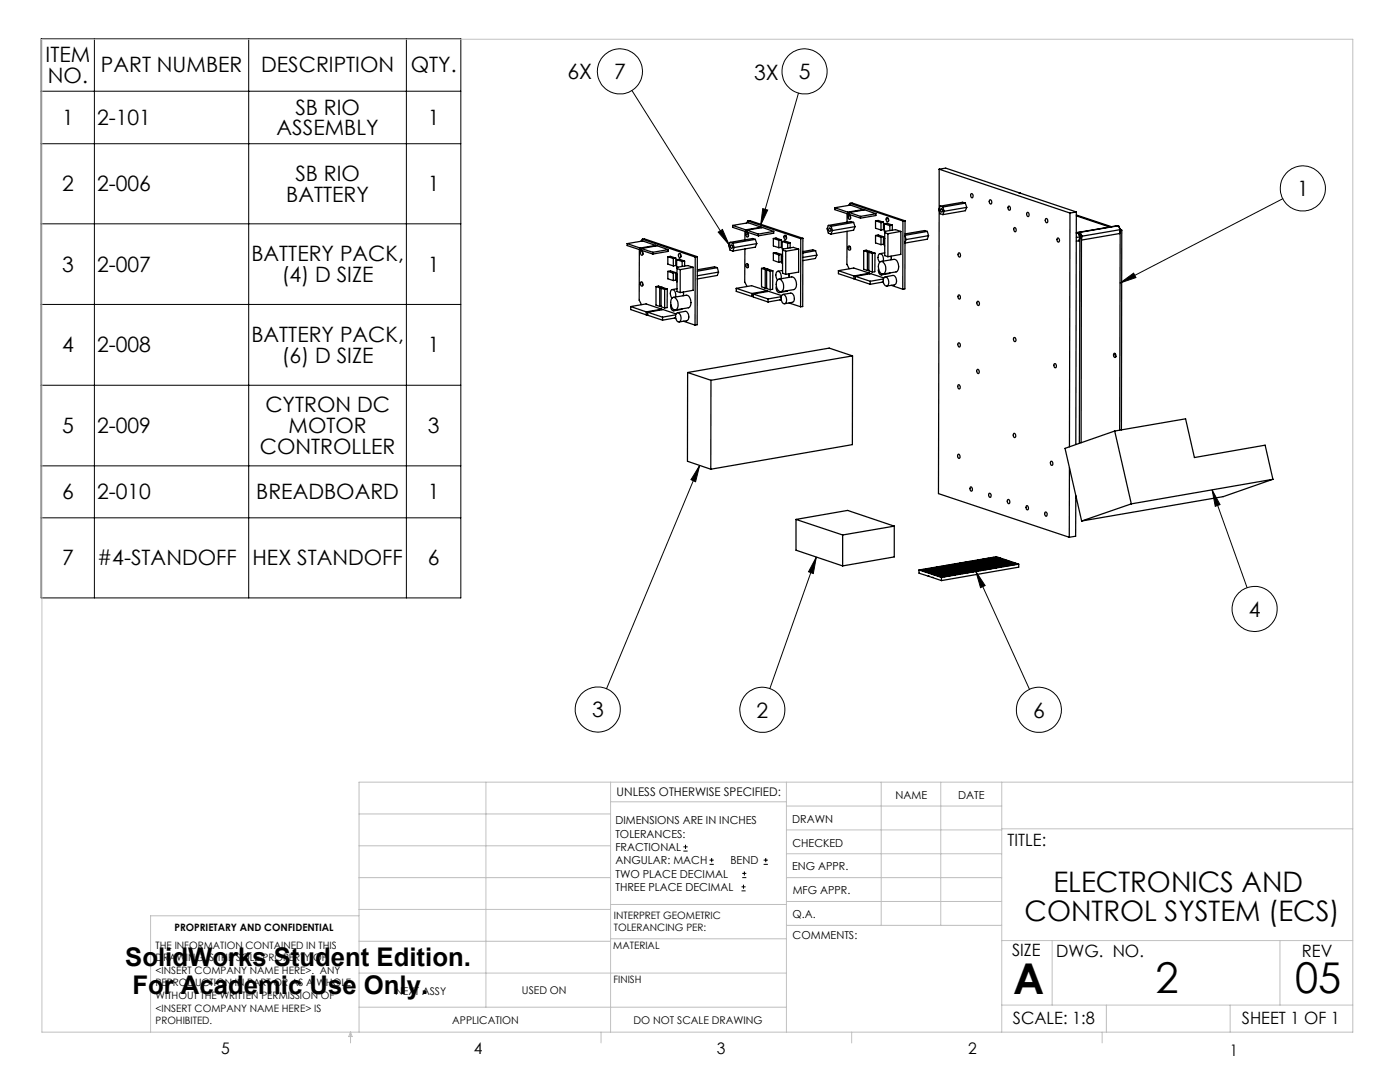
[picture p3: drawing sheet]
<svg xmlns="http://www.w3.org/2000/svg" width="279mm" height="216mm" viewBox="0 0 279 216" stroke-linecap="round" stroke-linejoin="round" font-family="sans-serif">
<g fill="none" stroke="#000" stroke-width=".2">
<path d="M8.2 7.7h83.8v111.6h-83.8zM8.2 18.2h83.8M18.8 7.7v111.6M49.6 7.7v111.6M81.1 7.7v111.6M126.1 18.1l19.4 30.8M159.3 18.6l-7.5 26.3M8.2 28.7h83.8M256 39.7l-32.5 16.8M8.2 44.7h83.8M143.3 46.3l.9-.5 1.3 3.1zM152.2 41.6l1 .3-1.4 3z"/>
<path d="M223.5 56.5l2.7-2 .5 .9zM8.2 60.7h83.8M8.2 76.9h83.8M8.2 93h83.8M139.6 92.9l-.8 3.2-.9-.4zM139.6 92.9l-18.6 44.5M241.9 97.8l1.6 2.9-1 .3zM241.9 97.8l7 19.5M8.2 103.3h83.8M162.9 111.2l-.6 3.2-.9-.3zM162.9 111.2l-9.3 26.2M194.8 114.1l1.8 2.7-.9 .5z"/>
<path d="M194.8 114.1l10.7 23.4M136.4 169.8h.8M136.4 169h.8M136.8 168.6v.8M141.6 172.5h.9M141.6 171.6h.9M142 171.2v.8M148 177.8h.8M148 177h.8M148.1 175.1h.8M148.1 174.3h.8M148.4 176.5v.8"/>
<path d="M148.6 173.9v.8M152.4 172.5h.8M152.4 171.6h.8M152.8 171.2v.8"/>
<circle cx="123.7" cy="14.2" r="4.5"/>
<circle cx="160.6" cy="14.2" r="4.5"/>
<circle cx="260" cy="37.6" r="4.5"/>
<circle cx="250.4" cy="121.5" r="4.5"/>
<circle cx="119.3" cy="141.6" r="4.5"/>
<circle cx="152.1" cy="141.6" r="4.5"/>
<circle cx="207.3" cy="141.6" r="4.5"/>
</g>
<g fill="none" stroke="#c0c0c0" stroke-width=".2">
<path d="M8.4 7.8h261.6v198.2h-261.6zM97 156.1v44.9M121.8 156.1v49.9M121.8 160h35.2M157 156.1v49.9M175.9 156.1v28.5M187.7 156.1v28.5M199.9 156.1v49.9M270 156.1h-198.4v49.9M71.6 175.1h50.2M71.6 168.8h50.2M71.6 162.4h50.2"/>
<path d="M157 170.4h42.9M157 165.6h42.9M157 160.8h42.9M157 175.1h42.9M157 179.9h42.9M199.9 165.4h70.1M71.6 194.2h85.4M71.6 187.8h50.2M71.6 181.5h50.2M71.6 182.7h-41.5v23.3M121.8 187.3h35.2M121.8 180.5h35.2"/>
<path d="M157 184.6h42.9M199.9 187.7h70.1M210 187.7v12.9M255.4 187.7v12.9M70 206v2.1M70 206l.3 .8h-.7zM71.6 201h85.4M119.9 206v2.1M170 206v2.1M199.9 200.6h70.1M220 206v2.1M220.8 200.6v5.4"/>
<path d="M245.5 200.6v5.4"/>
</g>
<path d="M143.3 46.3l.9-.5 1.3 3.1zM152.2 41.6l1 .3-1.4 3zM223.5 56.5l2.7-2 .5 .9zM241.9 97.8l1.6 2.9-1 .3zM194.8 114.1l1.8 2.7-.9 .5zM162.9 111.2l-.6 3.2-.9-.3zM139.6 92.9l-.8 3.2-.9-.4z" fill="#000"/>
<g fill="none" stroke="#000" stroke-width=".25">
<path d="M187.4 33.8v7.9M187.4 33.8l26.1 8.7M187.4 33.8l1.3-.3 26.1 8.8M193.9 38.6a.45 .45 0 0 1 .3 .4 .45 .45 0 0 1-.2 .5l-.3-.4zM197.5 39.9a.4 .4 0 0 1 .4 .3 .4 .4 0 0 1-.2 .5l-.2-.2zM203.3 38.5h.2M203.5 38.5h.1M125.2 48.6l3.1-.5 2.5 .9M125.2 48.6v.4l2.5 .8M125.2 48.6l2.5 .9M127.6 49.8v10.1l.4 .9M127.7 49.5v.3"/>
<path d="M127.9 56.3a.4 .4 0 0 1 .4 .3 .4 .4 0 0 1-.2 .5l-.3-.3zM127.9 50.1a.42 .42 0 0 1 .4 .4 .42 .42 0 0 1-.2 .4l-.3-.3zM128 49.6l3.1-.6 2.3 .8M128 49.6l2.3 .7M128 49.6v.4l2.3 .7M128 49.8h-.3M128.2 56.4l.1 .5M128.2 47.7l10.5 3.6M128.2 47.7h.4l10.6 3.5M128.2 47.7l-.3 .5M128.2 50.2l.1 .5M130.3 50.3v.4"/>
<path d="M130.8 49v.1M130.8 49l-3.1 .5M130.9 57.2l.5-.1 .8 .2M130.9 57.2v3.7l.8 .2M130.9 57.2l.8 .2M131.7 57.4v3.7M131.9 57.5l.5-.1 .8 .3M131.9 57.5l.7 .2M131.9 57.5v3.7l.7 .3M132.2 57.3v.2M132.2 57.3l-.5 .1M132.6 57.7v3.8"/>
<path d="M133.2 57.7l-.1 3.7-.5 .1M133.2 57.7h-.6M133.3 51.2h.5l1.1 .3M133.3 54.2l.5-.2 1.1 .4M133.3 51.2l1.1 .4M133.3 51.2v1.5l1.1 .4M133.3 54.2v1.4l1.1 .4M133.3 54.2l1.1 .3M133.4 49.8v.4l-3.1 .5M133.4 49.8l-3.1 .5M134.1 59.5a.67 .67 0 0 1 .7-.1 .67 .67 0 0 1 .4 .6l.1 1a.64 .64 0 0 1-.4 .8 .64 .64 0 0 1-.8-.5l-.3-.9zM134.4 59.3l2.5-.4a1.47 1.47 0 0 1 .9 2.1l-.3 .4-2.7 .4"/>
<path d="M134.4 51.6v1.5M134.4 54.5v1.5M134.8 59.3a1.11 1.11 0 0 0-.6-1.5 1.14 1.14 0 0 0-.1 1.7M134.9 51.5v1.5l-.5 .1M134.9 54.4v1.5l-.5 .1M134.9 51.5l-.5 .1M134.9 54.4l-.5 .1M135 51.8l.6-.1 1 .4M135 51.8l1.1 .4M135 51.8v1.5l.3 .1M135.1 57.6l-.9 .2M135.1 53.6l.6 .2"/>
<path d="M135.1 53.6v4.6l.6 .2M135.1 54.8v1.4M135.5 50.6a.45 .45 0 0 1 .4 .4 .45 .45 0 0 1-.3 .4l-.2-.3zM135.7 53.8v4.6M135.8 50.7l.1 .5M136.1 52.2v1M136.4 58.3l-.1 .7M136.6 52.1v1M136.6 52.1l-.5 .1M138.3 53.3v4.6l-2.6 .5M138.3 53.3l-2.6 .5M138.3 53.3l-1-.3-2 .3-.2 .3"/>
<path d="M138.7 51.3v13.6M139.2 51.2l-.1 13.6-.4 .1M139.2 51.2l-.5 .1M143.2 53.4l-4 .7M143.2 53.4l.2 .9M143.2 53.4l-.6-.2-3.4 .6M143.4 54.3l-4.2 .7M143.4 54.3l-.2 .7-4.1 .7M145.7 48.4l-.2 .6 .2 .9 .6 .2M145.7 48.4l.6 .1M145.8 48.9a.34 .34 0 0 1 .4 .3 .34 .34 0 0 1-.3 .4l-.1-.4zM146.2 45l3.1-.5 2.6 .8"/>
<path d="M146.2 45v.4l2.6 .8M146.2 45l2.6 .9M146.3 48.5l.2 .9M146.5 49.4l-.2 .7M146.9 57.5l3.1 1.1M146.9 57.5l3.1-.5 3.1 1M146.9 57.5v.6l3.1 1.1M148.7 49.7l-.1 6.6 .5 .9M148.7 46.2v1.7M148.8 45.9v.3M148.9 52.7a.4 .4 0 0 1 .5 .3 .4 .4 0 0 1-.3 .4l-.3-.4zM148.9 46.5a.42 .42 0 0 1 .5 .3 .42 .42 0 0 1-.3 .5l-.2-.3z"/>
<path d="M149.1 45.9l3.1-.5 2.2 .8M149.1 45.9l2.2 .8M149.1 45.9v.4l2.2 .8M149.1 46.2h-.3M149.3 52.7l.1 .5M149.3 44.1l-.4 .4M149.3 44.1l10.5 3.5M149.3 44.1l.3-.1 10.6 3.6M149.3 46.6l.1 .5M150 58.6v.6M150.3 58.7l3 1M150.3 58.7l3.1-.6 2.6 .9"/>
<path d="M150.3 58.7v.6l3 1M150.3 59.1l-.3 .1M150.7 47.8l-4.4 .7M150.7 47.8l.3 .8M150.7 47.8l-.5-.2-4.5 .8M151 48.6l-4.5 .8M151 48.6l-.3 .7-4.4 .8M151.3 46.7v.4M151.9 45.3v.2M151.9 45.3l-3.1 .6M152 53.6l.5-.2 .7 .3M152 53.6v3.6l.7 .3"/>
<path d="M152 53.6l.7 .2M152.7 53.8v3.7M153 53.9l.5-.1 .7 .2M153 53.9l.7 .2M153 53.9v3.7l.7 .2M153 57.4l-.3 .1M153.1 58v.2M153.1 58l-3.1 .6M153.2 53.7v.1M153.2 53.7l-.5 .1M153.3 59.7v.6M153.7 54.1v3.7"/>
<path d="M154.2 54v3.7l-.5 .1M154.2 54l-.5 .1M154.3 47.6l.6-.1 1 .4M154.3 50.5l.6-.1 1 .4M154.3 47.6l1.1 .3M154.3 47.6v1.5l1.1 .3M154.3 50.5v1.5l1.1 .4M154.3 50.5l1.1 .4M154.4 46.2l-3.1 .5M154.4 46.2v.3l-3.1 .6M154.9 57.2a.82 .82 0 0 0 .7 1.1l.1-.1M155.2 55.9a.67 .67 0 0 1 .7-.1 .67 .67 0 0 1 .3 .6l.2 .6a.88 .88 0 0 1-.7 1.2 1.69 1.69 0 0 1-.5-2.3z"/>
<path d="M155.4 55.7l2.6-.5a1.52 1.52 0 0 1 .4 2.6l-2.5 .4M155.4 47.9v1.5M155.4 50.9v1.5M155.6 59.8l.3 .1M155.9 55.6a1.11 1.11 0 0 0-.7-1.4 1.13 1.13 0 0 0 0 1.6M155.9 59.8l-2.6 .5M155.9 47.9v1.5h-.5M155.9 50.8v1.4l-.5 .2M155.9 47.9h-.5M155.9 59.2l-2.6 .5M155.9 50.8l-.5 .1M156.1 58.8a.65 .65 0 0 1 .9 .8v.3a.52 .52 0 0 1-.4 .7 .52 .52 0 0 1-.6-.5l-.1-.9z"/>
<path d="M156.1 48.2l.5-.1 1.1 .3M156.1 48.2l1.1 .3M156.1 48.2v1.5h.2M156.1 51.1l.1 1.5M156.1 51.1h.1M156.2 54l-1 .1M156.2 49.9v4.6l.6 .3M156.2 49.9l.6 .2M156.3 58.7l1.5-.2a1.06 1.06 0 0 1 .3 1.8l-1.5 .3M156.5 47a.42 .42 0 0 1 .5 .3 .42 .42 0 0 1-.3 .5l-.2-.4zM156.8 50.1v4.7M156.9 47.1l.1 .5"/>
<path d="M157.2 48.5v1M157.2 58l-1.7 .4M157.4 54.6v.8M157.7 48.4v1.1M157.7 48.4l-.5 .1M159.4 49.7v4.6l-2.6 .5M159.4 49.7l-2.6 .4M159.4 49.7l-1.1-.3-1.9 .3-.2 .2M159.8 47.6v13.6M160.2 47.6v13.6h-.4M160.2 47.6h-.4M162.8 50l-2.6 .5"/>
<path d="M162.8 50l.2 .9M162.8 50l-.6-.2-2 .4M163 50.9l-2.8 .5M163 50.9l-.3 .7-2.5 .4M165.3 45l-.2 .6 .2 .9 .5 .2M165.3 45l.6 .2M165.5 45.5a.3 .3 0 0 1 .3 .3 .3 .3 0 0 1-.3 .3zM165.9 45.2l.2 .8M166.1 46l-.3 .7M166.6 41.5l3.1-.6 2.6 .9M166.6 41.5l2.6 .8M166.6 41.5v.3l2.6 .9"/>
<path d="M167.3 54l3.1-.5 3.1 1M167.3 54v.6l3.1 1M167.3 54l3.1 1.1M169.1 46.1l-.1 6.6 .5 .9M169.1 42.7v1.6M169.2 42.3v.4M169.4 49.1a.45 .45 0 0 1 .4 .4 .45 .45 0 0 1-.3 .4l-.3-.5zM169.4 42.9a.47 .47 0 0 1 .4 .4 .47 .47 0 0 1-.3 .5l-.2-.4zM169.5 42.4l3.1-.5 2.2 .8M169.5 42.4l2.2 .8M169.5 42.4v.4l2.2 .7M169.5 42.7h-.3"/>
<path d="M169.7 49.2l.1 .5M169.7 40.6l10.5 3.5M169.7 40.6l.3-.1 10.6 3.6M169.7 40.6l-.4 .4M169.7 43l.1 .6M170.4 44.4l-.6-.2-4.5 .8M170.4 44.4l-4.5 .8M170.4 44.4l.2 .8M170.4 55.1v.5M170.6 45.2l-4.5 .8M170.6 45.2l-.2 .7-4.6 .8M170.7 55.1l3.1-.5 2.6 .9"/>
<path d="M170.7 55.1l3 1M170.7 55.1v.6l3 1M170.7 55.6h-.3M171.7 43.2v.3M172.3 41.8l-3.1 .5M172.3 41.8v.1M172.4 50l.5-.1 .7 .3M172.4 50l.7 .3M172.4 50v3.7l.7 .3M173.1 50.3v3.7M173.4 50.3h.5l.7 .2M173.4 50.3l.7 .3"/>
<path d="M173.4 50.3v3.7l.7 .3M173.4 53.9l-.3 .1M173.5 54.5v.1M173.5 54.5l-3.1 .6M173.6 50.2v.1M173.6 50.2l-.5 .1M173.7 56.1v.6M174.1 50.6v3.7M174.6 50.5v3.7l-.5 .1M174.6 50.5l-.5 .1M174.7 44.1l.6-.1 1 .3M174.7 47l.6-.1 1 .3"/>
<path d="M174.7 44.1l1.1 .3M174.7 44.1v1.4l1.1 .4M174.7 47v1.5l1.1 .3M174.7 47l1.1 .3M174.8 42.7v.3l-3.1 .5M174.8 42.7l-3.1 .5M175.3 53.7a.82 .82 0 0 0 .7 1.1l.1-.1M175.5 52.4a.67 .67 0 0 1 .7-.1 .67 .67 0 0 1 .4 .5 1.2 1.2 0 0 1-.5 1.9 1.69 1.69 0 0 1-.6-2.3zM175.8 52.2l2.6-.4a1.47 1.47 0 0 1 .8 2l-.2 .4-2.8 .5M175.8 44.4v1.5M175.8 47.3v1.5M176 56.3l.3 .1"/>
<path d="M176.2 52.1a1.11 1.11 0 0 0-.6-1.5 1.14 1.14 0 0 0 0 1.7M176.3 55.7l-2.6 .4M176.3 56.3l-2.6 .4M176.3 44.3v1.5l-.5 .1M176.3 47.2v1.5l-.5 .1M176.3 44.3l-.5 .1M176.3 47.2l-.5 .1M176.5 55.3a.65 .65 0 0 1 .8 .8l.1 .2a.53 .53 0 0 1-.4 .8 .53 .53 0 0 1-.6-.5l-.1-.9zM176.5 44.7l.5-.1 1.1 .3M176.5 44.7v1.4l.2 .1M176.5 47.6l.1 1.5M176.5 44.7l1.1 .3"/>
<path d="M176.5 47.6h.1M176.6 50.4l-1 .2M176.6 46.4l.6 .2M176.6 46.4v4.6l.6 .2M176.7 55.2l1.5-.2a1.08 1.08 0 0 1 .3 1.8l-1.5 .3M176.9 43.5a.42 .42 0 0 1 .5 .3 .42 .42 0 0 1-.3 .5l-.3-.4zM177.2 46.6v4.6M177.3 43.6v.5M177.6 45v1M177.6 54.5l-1.7 .4M177.8 51.1v.7M177.9 56.9l2.3 .8"/>
<path d="M178.1 44.9v1M178.1 44.9l-.5 .1M179.8 46.2l-1.1-.4-2 .3-.1 .3M179.8 46.2l-2.6 .4M179.8 46.2v4.6l-2.6 .4M180.2 44.1v13.6M180.6 47.1l.2 .7M180.6 44.1h-.4M180.6 44.1v13.5l-.4 .1M180.8 47.8l-.2 .6M185.1 46.2l-4.5 .8M185.1 46.2l.2 .8"/>
<path d="M185.1 46.2l-.6-.2-3.9 .7M185.3 47l-4.5 .8M185.3 47l-.2 .7-4.5 .8M187.4 42l-.1 56.5 26.1 8.7M187.6 41.1l-.2 .7 .2 .9 .6 .1M187.6 41.1l.6 .2M187.7 41.7a.29 .29 0 0 1 .4 .2 .29 .29 0 0 1-.2 .4zM188.2 41.3l.2 .9M188.4 42.2l-.2 .6M191.2 58.9a.4 .4 0 0 1 .5 .3 .4 .4 0 0 1-.3 .5l-.2-.2zM191.3 50.4a.47 .47 0 0 1 .4 .4 .47 .47 0 0 1-.2 .5l-.3-.3zM192.7 40.5l-4.5 .8"/>
<path d="M192.7 40.5l.2 .9M192.7 40.5l-.6-.1-4.5 .7M192.9 41.4l-4.5 .8M192.9 41.4l-.2 .7-4.5 .7M201.2 41.2a.4 .4 0 0 1 .5 .3 .4 .4 0 0 1-.3 .4l-.2-.3zM202.5 45.4a.46 .46 0 0 1 .3 .4 .46 .46 0 0 1-.2 .4l-.3-.3zM205 42.4a.46 .46 0 0 1 .4 .4 .46 .46 0 0 1-.3 .4l-.2-.3zM208.7 43.7a.4 .4 0 0 1 .4 .3 .4 .4 0 0 1-.3 .5l-.1-.2zM211 47.6a.38 .38 0 0 1 .4 .2 .38 .38 0 0 1-.2 .5l-.2-.3zM213.5 42.5l-.1 46.6M214.8 46.5h.4M214.8 42.9l7 2.3"/>
<path d="M214.8 43.1l6.6 2.2M214.8 42.3l-1.3 .2M214.8 42.3l-.1 46.4M215 46.4v.1M215.1 46.4v.1M215.2 46.5l.3 .7M215.2 46.5l.3 .8M215.2 46.5h-.4M215.3 48l-.5 .1M215.4 46.8l.2 .5M215.5 46.4l.4 .7M215.5 47.3l-.7 .1"/>
<path d="M215.5 47.3l-.2 .7M215.5 46.4l-.4 .1M215.5 47.2v.1M215.5 47.2l-.2 .8M215.5 47.3h.3M215.6 46.4h-.1M215.6 46.4l.3 .7M215.6 46.4h-.5M215.8 47.3l-.3 .1-.1 41.1M215.8 47.3v41M215.9 47.1h.1M215.9 47.1l-.1 .2"/>
<path d="M215.9 47.1l-.1 .6M223.2 45h.1M223.2 45l-8.1 1.4M223.2 45l-7.6 1.4M223.2 45l.4 .8M223.4 46.6l-7.6 1.3M223.6 46h.1M223.6 46l-.2 39.8M223.6 45.9h.3M223.6 45.8l-7.7 1.3M223.6 45.8l-.2 .8M223.6 45.8h.1"/>
<path d="M223.9 45.9l-.3 .1M223.9 45.9l-.1 39.9M125.9 61.2l3-.6 3.2 1.1M125.9 61.2l3.1 1M125.9 61.2v.6l3.1 1M129 62.2v.6M129.3 62.3l3-.5 2.6 .9M129.3 62.3l2.9 1M129.3 62.3v.6l2.9 1M129.3 62.8h-.3M131.9 61.1h-.2M132.1 61.7v.1"/>
<path d="M132.1 61.7l-3.1 .5M132.2 63.3v.6M133.9 60.8a.82 .82 0 0 0 .6 1.2l.2-.2M134.6 63.5l.3 .1M134.8 62.8l-2.6 .5M134.8 63.4l-2.6 .5M135 62.5a.65 .65 0 0 1 .9 .7v.3a.52 .52 0 0 1-.3 .7 .52 .52 0 0 1-.7-.5l-.1-.8zM135.2 62.4l1.5-.3a1.08 1.08 0 0 1 .4 1.9l-1.6 .2M136.2 61.6l-1.8 .4M136.4 64.1l2.3 .8M137.2 74.3v17.7l4.7 1.6M137.2 74.3l4.7 1.6"/>
<path d="M141.9 75.9v17.7M157.5 60.5l2.3 .7M170.1 71l-28.2 4.9M170.1 71v17.7l-28.2 4.9M170.1 71l-4.6-1.5-28.3 4.8M191.2 68.5a.4 .4 0 0 1 .5 .3 .4 .4 0 0 1-.3 .5l-.2-.4zM191.3 76.8a.45 .45 0 0 1 .3 .3 .45 .45 0 0 1-.2 .5l-.3-.5zM195 73.8a.41 .41 0 0 1 .5 .2 .41 .41 0 0 1-.2 .5l-.4-.3zM195 60.2a.4 .4 0 0 1 .5 .3 .4 .4 0 0 1-.3 .5l-.2-.2zM202.3 67.4a.37 .37 0 0 1 .4 .3 .37 .37 0 0 1-.3 .4l-.2-.4zM210.4 72.6a.4 .4 0 0 1 .4 .3 .4 .4 0 0 1-.2 .5l-.3-.3zM222.3 70.6a.4 .4 0 0 1 .4 .3 .4 .4 0 0 1-.2 .4l-.2-.3z"/>
<path d="M222.6 70.6l.1 .6M191.2 90.7a.4 .4 0 0 1 .4 .3 .4 .4 0 0 1-.3 .5l-.2-.3zM193.6 97.2a.4 .4 0 0 1 .5 .3 .4 .4 0 0 1-.3 .5l-.2-.3zM197.4 98.5a.4 .4 0 0 1 .4 .3 .4 .4 0 0 1-.2 .4l-.3-.3zM201.1 99.7a.42 .42 0 0 1 .5 .3 .42 .42 0 0 1-.2 .5l-.3-.2zM202.4 86.5a.45 .45 0 0 1 .3 .4 .45 .45 0 0 1-.2 .4l-.3-.3zM209.7 92.1a.4 .4 0 0 1 .4 .3 .4 .4 0 0 1-.2 .5l-.2-.4zM213.4 93.3v13.9M214.7 98.9v8.1l-1.3 .2M222.5 86l3.3 14.5M222.5 86l14.1-2.4 1.8 7.7 14.1-2.5 1.5 6.8M222.5 86l-10 3.5 3.4 14.5"/>
<path d="M254 95.6l-28.2 4.9M254 95.6l-9.9 3.5-28.2 4.9M158.9 103.6v6.2l9.3 3.1M158.9 103.6l9.3 3.2M158.9 103.6l10.3-1.8 9.3 3.2M168.2 106.8v6.1M178.5 105l-10.3 1.8M178.5 105v6.1l-10.3 1.8M183.4 113.7l4.5 1.5M183.4 113.7v.7l1.9 .6M183.7 113.7l.3 .1zM184.1 113.9h.3z"/>
<path d="M184.3 113.7h.2zM184.5 114h.2zM184.6 113.8h.3zM184.7 113.6h.3zM184.9 114.1l.2 .1zM185 113.9h.2zM185.1 113.7h.3zM185.2 114.2l.3 .1zM185.3 113.5h.3zM185.3 115h.1M185.3 115l.7 .2M185.4 114l.2 .1z"/>
<path d="M185.5 113.8h.3zM185.6 114.4h.3zM185.7 113.6h.2zM185.7 114.2h.3zM185.8 113.4h.3zM185.9 113.9h.3zM186 114.5h.2zM186 113.7h.3zM186 115.2h.1M186 115.2l1.9 .7M186.1 114.3h.3zM186.2 113.5h.2z"/>
<path d="M186.3 114.1h.2zM186.3 113.3h.3zM186.3 114.6h.3zM186.4 113.8l.3 .1zM186.5 114.4h.3zM186.5 113.6l.3 .1zM186.6 114.2h.3zM186.7 113.4l.2 .1zM186.7 114.7l.3 .1zM186.8 114h.2zM186.8 113.2h.3zM186.9 114.5h.2z"/>
<path d="M186.9 113.8h.3zM187 114.3h.3zM187 113.6h.3zM187.1 114.9h.3zM187.1 114.1h.3zM187.2 113.3h.3zM187.2 114.7h.3zM187.3 113.9h.2zM187.3 113.1h.3zM187.4 114.4h.2zM187.4 113.7h.3zM187.5 115h.2z"/>
<path d="M187.5 114.2h.3zM187.6 113.5h.2zM187.6 114.8h.3zM187.6 114h.3zM187.7 113.2l.3 .1zM187.7 114.6l.3-.1zM187.8 113.8h.3zM187.9 115.1h.2zM187.9 113l.2 .1zM187.9 114.4l.2-.1zM187.9 115.2v.7M187.9 113.6h.3z"/>
<path d="M188 114.9h.2zM188.1 114.1l.2 .1zM188.1 113.4h.2zM188.1 114.7h.3zM188.2 113.9h.2zM188.2 113.1l.3 .1zM188.3 114.5h.2zM188.3 113.7h.3zM188.3 115h.3zM188.3 113h.3zM188.4 114.3h.3zM188.5 113.5h.2z"/>
<path d="M188.5 114.8h.3zM188.6 114l.2 .1zM188.6 113.3h.3zM188.6 114.6h.3zM188.7 113.8l.2 .1zM188.7 113.1h.3zM188.8 114.4h.3zM188.9 114.9l.2 .1zM188.9 113.6l.2 .1zM188.9 112.9h.3zM188.9 114.2h.3zM189 113.4l.2 .1z"/>
<path d="M189 114.7l.3 .1zM189.1 114l.2-.1zM189.1 113.2h.3zM189.2 114.5h.2zM189.2 113.7l.3 .1zM189.3 113h.2zM189.3 114.3h.2zM189.3 113.5l.3 .1zM189.4 114.8l.3 .1zM189.4 112.7l.3 .1zM189.4 114.1h.3zM189.5 113.3h.3z"/>
<path d="M189.5 114.7h.3zM189.6 113.9h.2zM189.6 113.1h.3zM189.7 114.4h.2zM189.7 113.7h.3zM189.8 112.9h.2zM189.8 114.2h.3zM189.9 113.5h.2zM189.9 114.8h.2zM189.9 112.7h.3zM189.9 114h.3zM190 113.2h.3z"/>
<path d="M190 114.5l.3 .1zM190.1 113.8h.3zM190.1 113h.3zM190.2 114.3l.2 .1zM190.2 113.6h.3zM190.3 112.8h.2zM190.4 114.1l.2 .1zM190.4 113.3l.2 .1zM190.4 114.7h.3zM190.4 112.6h.3zM190.5 113.9h.2zM190.5 113.1l.3 .1z"/>
<path d="M190.6 114.4l.2 .1zM190.6 113.7h.3zM190.6 112.9l.3 .1zM190.7 114.3h.3zM190.7 113.5h.3zM190.8 112.7h.3zM190.8 114.1h.3zM190.9 113.3l.2-.1zM190.9 114.6h.3zM190.9 112.5h.3zM191 113.8h.2zM191 113l.3 .1z"/>
<path d="M191.1 114.4h.2zM191.1 113.6h.3zM191.2 112.8l.2 .1zM191.2 114.2h.3zM191.2 113.4h.3zM191.3 112.6h.3zM191.3 113.9l.3 .1zM191.4 113.2h.3zM191.5 114.5h.2zM191.5 112.4h.2zM191.5 113.7l.2 .1zM191.5 113h.3z"/>
<path d="M191.6 114.3h.2zM191.6 113.5l.3 .1zM191.7 112.7l.2 .1zM191.7 114.1h.3zM191.8 113.3h.2zM191.8 112.5h.3zM191.9 113.8l.2 .1zM191.9 114.4h.3zM191.9 113.1h.3zM191.9 112.3h.3zM192 113.6l.3 .1zM192.1 112.9h.2z"/>
<path d="M192.1 114.2h.3zM192.2 113.4l.2 .1zM192.2 112.7h.3zM192.2 114h.3zM192.3 113.2h.2zM192.3 112.5h.3zM192.4 113.8h.3zM192.4 113h.3zM192.5 114.3h.2zM192.5 112.3h.3zM192.5 113.6h.3zM192.6 112.8h.2z"/>
<path d="M192.6 114.1h.3zM192.7 113.3h.2zM192.7 112.6h.3zM192.8 113.9h.2zM192.8 113.1h.3zM192.9 112.4h.2zM192.9 113.7h.2zM192.9 112.9h.3zM193 114.2h.3zM193 112.1l.3 .1zM193 113.5h.3zM193.1 114h.3z"/>
<path d="M193.1 112.7h.3zM193.2 113.2l.2 .1zM193.2 112.5h.3zM193.3 113.8h.2zM193.3 113l.3 .1zM193.4 112.3h.2zM193.4 113.6h.3zM193.5 112.8l.2 .1zM193.5 114.1l.2 .1zM193.5 112.1h.3zM193.5 113.4h.3zM193.6 112.6h.3z"/>
<path d="M193.6 113.9h.3zM193.7 113.2h.3zM193.7 112.4h.3zM193.8 113.7h.2zM193.8 113h.3zM193.9 112.2h.2zM193.9 113.5h.3zM194 114.1h.3zM194 112.7h.2zM194 112h.3zM194.1 113.3h.2zM194.1 112.5h.3z"/>
<path d="M194.1 113.8h.3zM194.2 113.1h.3zM194.2 112.3h.3zM194.3 113.6h.3zM194.3 112.9h.3zM194.4 113.4h.3zM194.4 112.1h.3zM194.5 112.6l.2 .1zM194.5 114l.3-.1zM194.5 111.9h.3zM194.6 113.2h.2zM194.6 112.4l.3 .1z"/>
<path d="M194.7 113.7l.2 .1zM194.7 113h.3zM194.8 112.2l.2 .1zM194.8 113.5l.3 .1zM194.8 112.8h.3zM194.9 113.3h.3zM194.9 112h.3zM195 112.6h.3zM195.1 111.8h.2zM195.1 113.8l.2 .1zM195.1 113.1h.2zM195.1 112.4h.3z"/>
<path d="M195.2 113.7h.2zM195.2 112.9h.3zM195.3 112.1h.2zM195.3 113.5h.3zM195.4 112.7h.2zM195.4 111.9h.3zM195.5 113.2l.2 .1zM195.5 112.5h.3zM195.5 111.7h.3zM195.6 113.8h.2zM195.6 113h.3zM195.7 112.3h.2z"/>
<path d="M195.7 113.6h.3zM195.8 112.8h.2zM195.8 112h.3zM195.8 113.3l.3 .1zM195.9 112.6h.2zM195.9 111.8h.3zM196 113.1l.3 .1zM196 112.4h.3zM196.1 111.6h.3zM196.1 113.7h.2zM196.1 112.9l.3 .1zM196.2 112.1l.2 .1z"/>
<path d="M196.2 113.5h.3zM196.3 112.7h.2zM196.3 111.9l.3 .1zM196.4 113.3h.2zM196.4 112.5h.3zM196.5 111.7l.2 .1zM196.5 113l.2 .1zM196.5 112.3h.3zM196.6 113.6h.3zM196.6 111.5h.3zM196.6 112.8l.3 .1zM196.7 112.1h.3z"/>
<path d="M196.7 113.4h.3zM196.8 112.6h.2zM196.8 111.9h.3zM196.9 113.2h.2zM196.9 112.4h.3zM197 111.7h.2zM197 113h.3zM197.1 112.2h.2zM197.1 113.5l.2 .1zM197.1 111.4h.3zM197.1 112.7l.3 .1zM197.2 112h.2z"/>
<path d="M197.2 113.3h.3zM197.3 112.5l.3 .1zM197.3 111.8h.3zM197.4 113.1h.2zM197.4 112.3h.3zM197.5 111.5l.2 .1zM197.5 112.9h.3zM197.6 112.1h.2zM197.6 113.4l.3 .1zM197.6 111.3l.3 .1zM197.7 112.6l.2 .1zM197.7 111.9h.3z"/>
<path d="M197.7 113.2h.3zM197.8 112.4l.2 .1zM197.8 111.7h.3zM197.9 113h.3zM197.9 112.2l.3 .1zM198 111.5h.3zM198 112.8h.3zM198.1 112h.2zM198.1 113.3l.3 .1zM198.1 111.3h.3zM198.2 112.6h.2zM198.2 111.8h.3z"/>
<path d="M198.3 113.1l.2 .1zM198.3 112.4h.3zM198.4 111.6h.2zM198.4 112.9h.2zM198.4 112.1h.3zM198.5 111.4h.3zM198.6 112.7h.2zM198.6 111.9h.3zM198.6 113.2l.3 .1zM198.6 111.2h.3zM198.7 112.5h.2zM198.7 111.7h.3z"/>
<path d="M198.8 113l.2 .1zM198.8 112.3h.3zM198.9 111.5h.2zM198.9 112.8l.3 .1zM199 112.1l.2-.1zM199 111.3h.3zM199.1 112.6h.2zM199.1 113.2h.3zM199.1 111.8l.3 .1zM199.2 112.4h.3zM199.3 113h.3zM199.3 111.6l.2 .1z"/>
<path d="M199.4 112.2h.2zM199.4 111.4h.3zM199.5 112.7h.2zM199.5 112h.2zM199.6 112.5h.2zM199.7 113.1h.2zM199.7 111.7l.2 .1zM199.7 112.3h.3zM199.8 111.5l.2 .1zM199.8 112.9h.3zM199.9 112.1h.2zM200 112.6l.2 .1z"/>
<path d="M200 111.9h.3zM200.1 112.4l.2 .1zM200.2 113h.2zM200.2 111.7h.2zM200.2 112.2l.3 .1zM200.3 112.8h.3zM200.4 112h.2zM200.4 112.6h.3zM200.5 111.8h.3zM200.6 112.4h.3zM200.7 112.9h.2zM200.7 112.1h.3z"/>
<path d="M200.8 112.7h.3zM200.9 111.9h.3zM201 112.5h.2zM201.1 112.3h.3zM201.2 112.8h.3zM201.3 112l.2 .1zM201.3 112.6h.3zM201.5 112.4h.3zM201.6 112.1l.3 .1zM201.7 112.7h.3zM201.9 112.5h.2zM202 112.3h.2z"/>
<path d="M202.2 112.6h.3zM202.4 112.4h.2zM202.7 112.5l.3 .1zM203.3 112.6l-15.4 2.6M203.3 112.6l-4.4-1.5-15.5 2.6M203.3 112.6v.6l-15.4 2.7M204.8 101a.4 .4 0 0 1 .5 .3 .4 .4 0 0 1-.3 .4l-.2-.3zM208.6 102.2a.45 .45 0 0 1 .4 .3 .45 .45 0 0 1-.3 .5l-.2-.3zM225.8 100.5l-9.9 3.5"/>
</g>
<g font-size="8.5">
<text x="202.2" y="198.3">A</text>
<text x="230.6" y="198.1">2</text>
<text x="258.4" y="198.1">05</text>
</g>
<g font-size="5.6">
<text x="210.2" y="178">ELECTRONICS AND</text>
<text x="204.5" y="183.7">CONTROL SYSTEM (ECS)</text>
</g>
<g font-size="5.1">
<text x="25" y="192.8">SolidWorks Student Edition.</text>
<text x="26.4" y="198.4">For Academic Use Only.</text>
</g>
<g font-size="4.2">
<text x="9.1" y="12.4">ITEM</text>
<text x="9.6" y="16.5">NO.</text>
<text x="20.1" y="14.5">PART NUMBER</text>
<text x="52.1" y="14.5">DESCRIPTION</text>
<text x="82" y="14.5">QTY.</text>
<text x="113.3" y="15.8">6X</text>
<text x="122.6" y="15.8">7</text>
<text x="150.5" y="16">3X</text>
<text x="159.4" y="15.8">5</text>
<text x="58.9" y="22.9">SB RIO</text>
<text x="12.4" y="24.9">1</text>
<text x="19.4" y="24.9">2-101</text>
<text x="55.2" y="27">ASSEMBLY</text>
<text x="85.4" y="24.9">1</text>
<text x="12.4" y="38.2">2</text>
<text x="19.4" y="38.2">2-006</text>
<text x="57.1" y="40.2">BATTERY</text>
<text x="58.9" y="36.1">SB RIO</text>
<text x="85.4" y="38.2">1</text>
<text x="258.9" y="39.1">1</text>
<text x="50.2" y="52.2">BATTERY PACK,</text>
<text x="12.4" y="54.2">3</text>
<text x="19.4" y="54.2">2-007</text>
<text x="56.2" y="56.3">(4) D SIZE</text>
<text x="85.4" y="54.2">1</text>
<text x="12.4" y="70.3">4</text>
<text x="19.4" y="70.3">2-008</text>
<text x="50.2" y="68.3">BATTERY PACK,</text>
<text x="85.4" y="70.3">1</text>
<text x="56.2" y="72.4">(6) D SIZE</text>
<text x="53" y="82.3">CYTRON DC</text>
<text x="12.4" y="86.4">5</text>
<text x="19.4" y="86.4">2-009</text>
<text x="57.6" y="86.4">MOTOR</text>
<text x="85.4" y="86.4">3</text>
<text x="51.9" y="90.5">CONTROLLER</text>
<text x="12.4" y="99.6">6</text>
<text x="19.4" y="99.6">2-010</text>
<text x="51.1" y="99.6">BREADBOARD</text>
<text x="85.4" y="99.6">1</text>
<text x="12.4" y="112.8">7</text>
<text x="19.4" y="112.8">#4-STANDOFF</text>
<text x="50.4" y="112.8">HEX STANDOFF</text>
<text x="85.4" y="112.8">6</text>
<text x="249.2" y="123.1">4</text>
<text x="118.1" y="143.1">3</text>
<text x="151" y="143.2">2</text>
<text x="206.2" y="143.2">6</text>
</g>
<g font-size="3.4">
<text x="201.1" y="168.8">TITLE:</text>
<text x="202" y="190.8">SIZE</text>
<text x="210.8" y="190.9">DWG. NO.</text>
<text x="259.8" y="191">REV</text>
<text x="202.1" y="204.4">SCALE: 1:8</text>
<text x="247.8" y="204.4">SHEET 1 OF 1</text>
</g>
<g font-size="3.2">
<text x="44.2" y="210.4">5</text>
<text x="94.6" y="210.3">4</text>
<text x="143.1" y="210.4">3</text>
<text x="193.2" y="210.3">2</text>
<text x="245.4" y="210.6">1</text>
</g>
<text font-size="2.4" x="123.1" y="158.9">UNLESS OTHERWISE SPECIFIED:</text>
<g font-size="2.2">
<text x="178.7" y="159.4">NAME</text>
<text x="191.2" y="159.4">DATE</text>
<text x="122.8" y="164.5">DIMENSIONS ARE IN INCHES</text>
<text x="122.8" y="167.1">TOLERANCES:</text>
<text x="158.1" y="164.2">DRAWN</text>
<text x="122.8" y="169.8">FRACTIONAL</text>
<text x="122.8" y="172.5">ANGULAR: MACH</text>
<text x="145.8" y="172.5">BEND</text>
<text x="158.1" y="173.7">ENG APPR.</text>
<text x="158.2" y="169.1">CHECKED</text>
<text x="122.8" y="175.1">TWO PLACE DECIMAL</text>
<text x="122.8" y="177.8">THREE PLACE DECIMAL</text>
<text x="158.2" y="178.4">MFG APPR.</text>
<text x="158.2" y="183.2">Q.A.</text>
<text x="158.2" y="187.4">COMMENTS:</text>
</g>
<g font-size="2.1">
<text x="78.8" y="198.5">NEXT ASSY</text>
<text x="104.2" y="198.4">USED ON</text>
<text x="90.2" y="204.3">APPLICATION</text>
<text x="126.4" y="204.3">DO NOT SCALE DRAWING</text>
</g>
<g font-size="2">
<text x="34.8" y="185.7">PROPRIETARY AND CONFIDENTIAL</text>
<text x="122.5" y="183.3">INTERPRET GEOMETRIC</text>
<text x="122.5" y="185.9">TOLERANCING PER:</text>
<text x="31.1" y="189.3">THE INFORMATION CONTAINED IN THIS</text>
<text x="31.1" y="191.8">DRAWING IS THE SOLE PROPERTY OF</text>
<text x="122.4" y="189.4">MATERIAL</text>
<text x="31.1" y="194.3">&lt;INSERT COMPANY NAME HERE&gt;. ANY</text>
<text x="31.1" y="196.8">REPRODUCTION IN PART OR AS A WHOLE</text>
<text x="122.4" y="196.2">FINISH</text>
<text x="31.1" y="199.4">WITHOUT THE WRITTEN PERMISSION OF</text>
<text x="31.1" y="201.9">&lt;INSERT COMPANY NAME HERE&gt; IS</text>
<text x="31.1" y="204.4">PROHIBITED.</text>
</g>
</svg>
